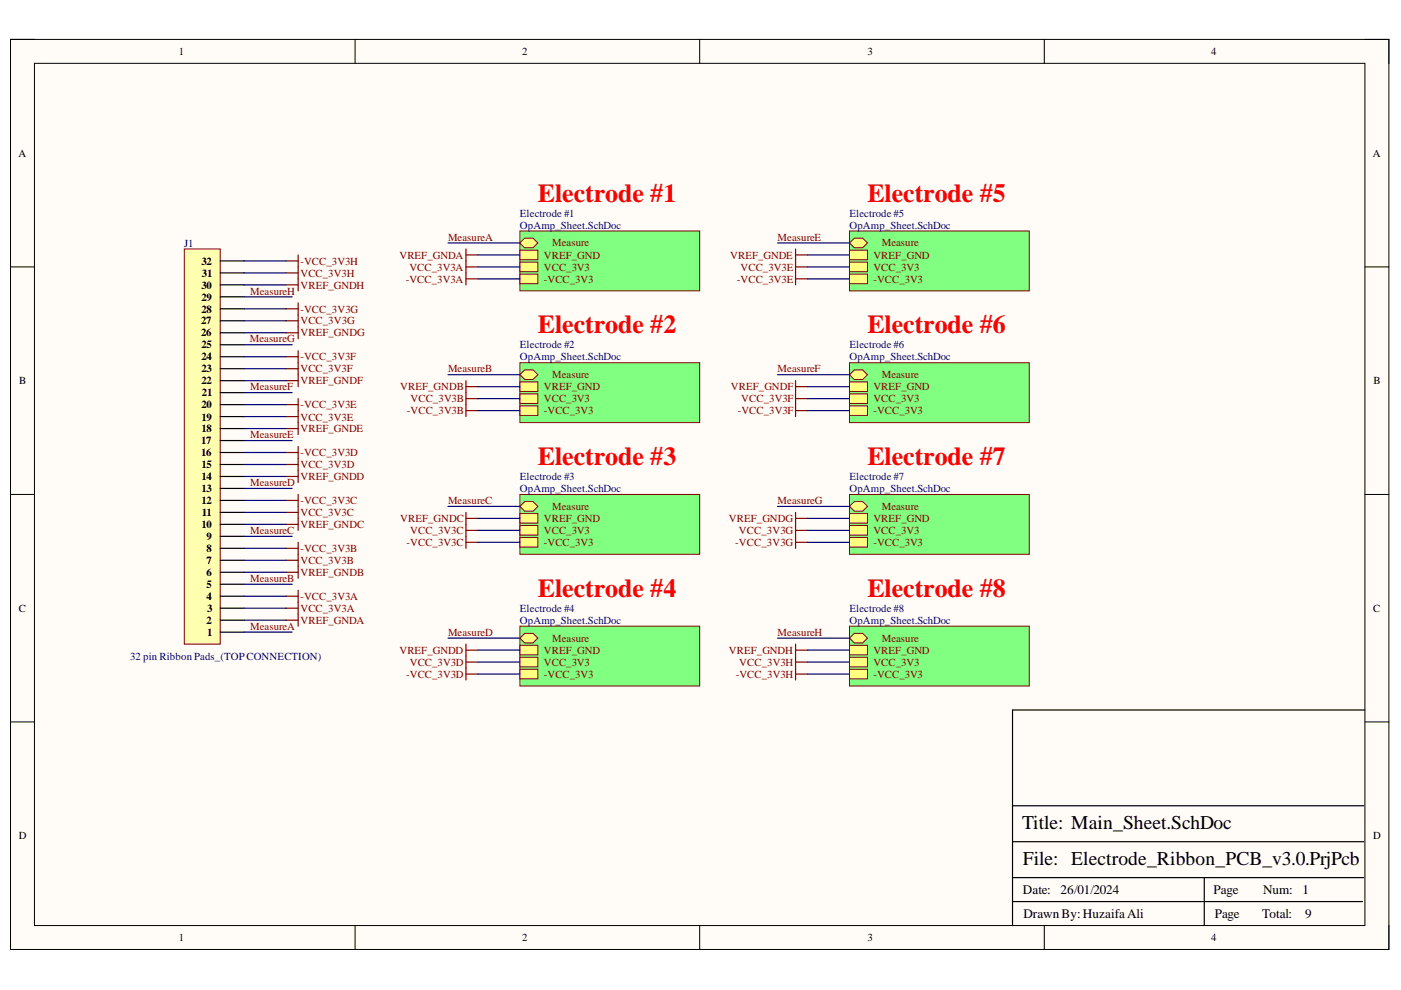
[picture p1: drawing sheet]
<svg xmlns="http://www.w3.org/2000/svg" width="297mm" height="210mm" viewBox="0 0 297 210" stroke-linecap="round" stroke-linejoin="round" font-family="sans-serif">
<path d="M2.2 8.4h292.3v192.9h-292.3z" fill-rule="evenodd" fill="#fffcf8"/>
<path d="M2.2 8.4h292.3v192.9h-292.3z" fill="none" stroke="#000" stroke-width=".21"/>
<path d="M7.3 13.4h282.1v182.8h-282.1z" fill-rule="evenodd" fill="#fffcf8"/>
<g fill="none" stroke="#000" stroke-width=".21">
<path d="M2.2 8.4h5.1M7.3 13.4h282.1v182.8h-282.1zM75.3 8.4v5M148.3 8.4v5M221.4 8.4v5M289.4 8.4h5.1v5M2.2 56.6h5.1M289.4 56.6h5.1M2.2 104.8h5.1M289.4 104.8h5.1M2.2 153.1h5.1M289.4 153.1h5.1"/>
<path d="M75.3 196.2v5.1M148.3 196.2v5.1M221.4 196.2v5.1M294.5 196.2v5.1"/>
</g>
<path d="M289.4 150.5h-74.7v45.7M214.7 178.5h74.4M214.7 170.8h74.4M214.7 191.2h74.2M214.7 186.1h74.4M255.3 186.1v10.1" fill="none" stroke="#000" stroke-width=".25"/>
<path d="M110.2 49h38.1v12.7h-38.1z" fill-rule="evenodd" fill="#80ff80"/>
<path d="M110.2 49h38.1v12.7h-38.1z" fill="none" stroke="#800000" stroke-width=".21"/>
<path d="M110.2 51.5l1-1h1.8l1 1-1 1h-1.8z" fill-rule="evenodd" fill="#ffff80"/>
<path d="M110.2 51.5l1-1h1.8l1 1-1 1h-1.8z" fill="none" stroke="#800000" stroke-width=".21"/>
<path d="M110.2 55.6h3.8v2h-3.8z" fill-rule="evenodd" fill="#ffff80"/>
<path d="M110.2 55.6h3.8v2h-3.8z" fill="none" stroke="#800000" stroke-width=".21"/>
<path d="M110.2 58.1h3.8v2h-3.8z" fill-rule="evenodd" fill="#ffff80"/>
<path d="M110.2 58.1h3.8v2h-3.8z" fill="none" stroke="#800000" stroke-width=".21"/>
<path d="M110.2 53h3.8v2.1h-3.8z" fill-rule="evenodd" fill="#ffff80"/>
<path d="M110.2 53h3.8v2.1h-3.8z" fill="none" stroke="#800000" stroke-width=".21"/>
<path d="M110.2 76.9h38.1v12.7h-38.1z" fill-rule="evenodd" fill="#80ff80"/>
<path d="M110.2 76.9h38.1v12.7h-38.1z" fill="none" stroke="#800000" stroke-width=".21"/>
<path d="M110.2 79.4l1-1h1.8l1 1-1 1.1h-1.8z" fill-rule="evenodd" fill="#ffff80"/>
<path d="M110.2 79.4l1-1h1.8l1 1-1 1.1h-1.8z" fill="none" stroke="#800000" stroke-width=".21"/>
<path d="M110.2 83.5h3.8v2h-3.8z" fill-rule="evenodd" fill="#ffff80"/>
<path d="M110.2 83.5h3.8v2h-3.8z" fill="none" stroke="#800000" stroke-width=".21"/>
<path d="M110.2 86h3.8v2.1h-3.8z" fill-rule="evenodd" fill="#ffff80"/>
<path d="M110.2 86h3.8v2.1h-3.8z" fill="none" stroke="#800000" stroke-width=".21"/>
<path d="M110.2 81h3.8v2h-3.8z" fill-rule="evenodd" fill="#ffff80"/>
<path d="M110.2 81h3.8v2h-3.8z" fill="none" stroke="#800000" stroke-width=".21"/>
<path d="M110.2 104.8h38.1v12.7h-38.1z" fill-rule="evenodd" fill="#80ff80"/>
<path d="M110.2 104.8h38.1v12.7h-38.1z" fill="none" stroke="#800000" stroke-width=".21"/>
<path d="M110.2 107.4l1-1h1.8l1 1-1 1h-1.8z" fill-rule="evenodd" fill="#ffff80"/>
<path d="M110.2 107.4l1-1h1.8l1 1-1 1h-1.8z" fill="none" stroke="#800000" stroke-width=".21"/>
<path d="M110.2 111.4h3.8v2.1h-3.8z" fill-rule="evenodd" fill="#ffff80"/>
<path d="M110.2 111.4h3.8v2.1h-3.8z" fill="none" stroke="#800000" stroke-width=".21"/>
<path d="M110.2 114h3.8v2h-3.8z" fill-rule="evenodd" fill="#ffff80"/>
<path d="M110.2 114h3.8v2h-3.8z" fill="none" stroke="#800000" stroke-width=".21"/>
<path d="M110.2 108.9h3.8v2h-3.8z" fill-rule="evenodd" fill="#ffff80"/>
<path d="M110.2 108.9h3.8v2h-3.8z" fill="none" stroke="#800000" stroke-width=".21"/>
<path d="M110.2 132.8h38.1v12.7h-38.1z" fill-rule="evenodd" fill="#80ff80"/>
<path d="M110.2 132.8h38.1v12.7h-38.1z" fill="none" stroke="#800000" stroke-width=".21"/>
<path d="M110.2 135.3l1-1h1.8l1 1-1 1h-1.8z" fill-rule="evenodd" fill="#ffff80"/>
<path d="M110.2 135.3l1-1h1.8l1 1-1 1h-1.8z" fill="none" stroke="#800000" stroke-width=".21"/>
<path d="M110.2 139.4h3.8v2h-3.8z" fill-rule="evenodd" fill="#ffff80"/>
<path d="M110.2 139.4h3.8v2h-3.8z" fill="none" stroke="#800000" stroke-width=".21"/>
<path d="M110.2 141.9h3.8v2h-3.8z" fill-rule="evenodd" fill="#ffff80"/>
<path d="M110.2 141.9h3.8v2h-3.8z" fill="none" stroke="#800000" stroke-width=".21"/>
<path d="M110.2 136.8h3.8v2.1h-3.8z" fill-rule="evenodd" fill="#ffff80"/>
<path d="M110.2 136.8h3.8v2.1h-3.8z" fill="none" stroke="#800000" stroke-width=".21"/>
<path d="M180.1 49h38.1v12.7h-38.1z" fill-rule="evenodd" fill="#80ff80"/>
<path d="M180.1 49h38.1v12.7h-38.1z" fill="none" stroke="#800000" stroke-width=".21"/>
<path d="M180.1 51.5l1-1h1.8l1 1-1 1h-1.8z" fill-rule="evenodd" fill="#ffff80"/>
<path d="M180.1 51.5l1-1h1.8l1 1-1 1h-1.8z" fill="none" stroke="#800000" stroke-width=".21"/>
<path d="M180.1 55.6h3.8v2h-3.8z" fill-rule="evenodd" fill="#ffff80"/>
<path d="M180.1 55.6h3.8v2h-3.8z" fill="none" stroke="#800000" stroke-width=".21"/>
<path d="M180.1 58.1h3.8v2.1h-3.8z" fill-rule="evenodd" fill="#ffff80"/>
<path d="M180.1 58.1h3.8v2.1h-3.8z" fill="none" stroke="#800000" stroke-width=".21"/>
<path d="M180.1 53h3.8v2.1h-3.8z" fill-rule="evenodd" fill="#ffff80"/>
<path d="M180.1 53h3.8v2.1h-3.8z" fill="none" stroke="#800000" stroke-width=".21"/>
<path d="M180.1 76.9h38.1v12.7h-38.1z" fill-rule="evenodd" fill="#80ff80"/>
<path d="M180.1 76.9h38.1v12.7h-38.1z" fill="none" stroke="#800000" stroke-width=".21"/>
<path d="M180.1 79.4l1-1h1.8l1 1-1 1.1h-1.8z" fill-rule="evenodd" fill="#ffff80"/>
<path d="M180.1 79.4l1-1h1.8l1 1-1 1.1h-1.8z" fill="none" stroke="#800000" stroke-width=".21"/>
<path d="M180.1 83.5h3.8v2h-3.8z" fill-rule="evenodd" fill="#ffff80"/>
<path d="M180.1 83.5h3.8v2h-3.8z" fill="none" stroke="#800000" stroke-width=".21"/>
<path d="M180.1 86h3.8v2.1h-3.8z" fill-rule="evenodd" fill="#ffff80"/>
<path d="M180.1 86h3.8v2.1h-3.8z" fill="none" stroke="#800000" stroke-width=".21"/>
<path d="M180.1 81h3.8v2h-3.8z" fill-rule="evenodd" fill="#ffff80"/>
<path d="M180.1 81h3.8v2h-3.8z" fill="none" stroke="#800000" stroke-width=".21"/>
<path d="M180.1 104.8h38.1v12.7h-38.1z" fill-rule="evenodd" fill="#80ff80"/>
<path d="M180.1 104.8h38.1v12.7h-38.1z" fill="none" stroke="#800000" stroke-width=".21"/>
<path d="M180.1 107.4l1-1h1.8l1 1-1 1h-1.8z" fill-rule="evenodd" fill="#ffff80"/>
<path d="M180.1 107.4l1-1h1.8l1 1-1 1h-1.8z" fill="none" stroke="#800000" stroke-width=".21"/>
<path d="M180.1 111.4h3.8v2.1h-3.8z" fill-rule="evenodd" fill="#ffff80"/>
<path d="M180.1 111.4h3.8v2.1h-3.8z" fill="none" stroke="#800000" stroke-width=".21"/>
<path d="M180.1 114h3.8v2h-3.8z" fill-rule="evenodd" fill="#ffff80"/>
<path d="M180.1 114h3.8v2h-3.8z" fill="none" stroke="#800000" stroke-width=".21"/>
<path d="M180.1 108.9h3.8v2h-3.8z" fill-rule="evenodd" fill="#ffff80"/>
<path d="M180.1 108.9h3.8v2h-3.8z" fill="none" stroke="#800000" stroke-width=".21"/>
<path d="M180.1 132.8h38.1v12.7h-38.1z" fill-rule="evenodd" fill="#80ff80"/>
<path d="M180.1 132.8h38.1v12.7h-38.1z" fill="none" stroke="#800000" stroke-width=".21"/>
<path d="M180.1 135.3l1-1h1.8l1 1-1 1h-1.8z" fill-rule="evenodd" fill="#ffff80"/>
<path d="M180.1 135.3l1-1h1.8l1 1-1 1h-1.8z" fill="none" stroke="#800000" stroke-width=".21"/>
<path d="M180.1 139.4h3.8v2h-3.8z" fill-rule="evenodd" fill="#ffff80"/>
<path d="M180.1 139.4h3.8v2h-3.8z" fill="none" stroke="#800000" stroke-width=".21"/>
<path d="M180.1 141.9h3.8v2h-3.8z" fill-rule="evenodd" fill="#ffff80"/>
<path d="M180.1 141.9h3.8v2h-3.8z" fill="none" stroke="#800000" stroke-width=".21"/>
<path d="M180.1 136.8h3.8v2.1h-3.8z" fill-rule="evenodd" fill="#ffff80"/>
<path d="M180.1 136.8h3.8v2.1h-3.8z" fill="none" stroke="#800000" stroke-width=".21"/>
<g fill="none" stroke="#800000" stroke-width=".25">
<path d="M60.7 57.9h2.5M60.7 55.3h2.5M63.2 54.1v7.6M98.8 52.8v7.6M98.8 54.1h2.5M98.8 56.6h2.5M98.8 59.1h2.5M168.7 54.1h2.5M168.7 56.6h2.5M168.7 59.1h2.5M168.7 52.8v7.6M60.7 78.2h2.5"/>
<path d="M60.7 75.6h2.5M60.7 70.6h2.5M60.7 68h2.5M60.7 65.5h2.5M60.7 60.4h2.5M63.2 64.2v7.6M63.2 74.4v7.6M60.7 98.5h2.5M60.7 95.9h2.5M60.7 90.9h2.5M60.7 88.3h2.5M60.7 85.8h2.5"/>
<path d="M60.7 80.7h2.5M63.2 84.5v7.6M63.2 94.7v7.6M98.8 80.7v7.6M98.8 82h2.5M98.8 84.5h2.5M98.8 87.1h2.5M168.7 82h2.5M168.7 84.5h2.5M168.7 87.1h2.5M168.7 80.7v7.6M60.7 118.8h2.5"/>
<path d="M60.7 116.3h2.5M60.7 111.2h2.5M60.7 108.6h2.5M60.7 106.1h2.5M60.7 101h2.5M63.2 104.8v7.6M63.2 115v7.6M98.8 108.6v7.7M98.8 109.9h2.5M98.8 112.4h2.5M98.8 115h2.5M168.7 109.9h2.5"/>
<path d="M168.7 112.4h2.5M168.7 115h2.5M168.7 108.6v7.7M60.7 131.5h2.5M60.7 129h2.5M60.7 126.4h2.5M60.7 121.3h2.5M63.2 125.1v7.7M98.8 136.6v7.6M98.8 137.8h2.5M168.7 137.8h2.5M168.7 136.6v7.6"/>
<path d="M98.8 140.4h2.5M98.8 142.9h2.5M168.7 140.4h2.5M168.7 142.9h2.5"/>
</g>
<path d="M39.1 52.8h7.6v83.8h-7.6z" fill-rule="evenodd" fill="#ffffb0"/>
<path d="M39.1 52.8h7.6v83.8h-7.6z" fill="none" stroke="#800000" stroke-width=".21"/>
<g fill="none" stroke="#000" stroke-width=".25">
<path d="M46.7 57.9h5.1M46.7 55.3h5.1M46.7 78.2h5.1M46.7 75.6h5.1M46.7 73.1h5.1M46.7 70.6h5.1M46.7 68h5.1M46.7 65.5h5.1M46.7 62.9h5.1M46.7 60.4h5.1M46.7 98.5h5.1M46.7 95.9h5.1"/>
<path d="M46.7 93.4h5.1M46.7 90.9h5.1M46.7 88.3h5.1M46.7 85.8h5.1M46.7 83.3h5.1M46.7 80.7h5.1M46.7 118.8h5.1M46.7 116.3h5.1M46.7 113.7h5.1M46.7 111.2h5.1M46.7 108.6h5.1M46.7 106.1h5.1"/>
<path d="M46.7 103.6h5.1M46.7 101h5.1M46.7 134h5.1M46.7 131.5h5.1M46.7 129h5.1M46.7 126.4h5.1M46.7 123.9h5.1M46.7 121.3h5.1"/>
</g>
<g fill="none" stroke="#000080" stroke-width=".25">
<path d="M51.8 55.3h8.9M51.8 57.9h8.9M95 51.5h15.2M101.3 54.1h8.9M101.3 56.6h8.9M101.3 59.1h8.9M164.9 51.5h15.2M171.2 54.1h8.9M171.2 56.6h8.9M171.2 59.1h8.9M51.8 60.4h8.9M51.8 62.9h10.1"/>
<path d="M51.8 65.5h8.9M51.8 68h8.9M51.8 70.6h8.9M51.8 73.1h10.1M51.8 75.6h8.9M51.8 78.2h8.9M95 79.4h15.2M164.9 79.4h15.2M51.8 80.7h8.9M51.8 83.3h10.1M51.8 85.8h8.9M51.8 88.3h8.9"/>
<path d="M51.8 90.9h8.9M51.8 93.4h10.1M51.8 95.9h8.9M51.8 98.5h8.9M101.3 82h8.9M101.3 84.5h8.9M101.3 87.1h8.9M171.2 82h8.9M171.2 84.5h8.9M171.2 87.1h8.9M51.8 101h8.9M51.8 103.6h10.1"/>
<path d="M51.8 106.1h8.9M51.8 108.6h8.9M51.8 111.2h8.9M51.8 113.7h10.1M51.8 116.3h8.9M51.8 118.8h8.9M95 107.4h15.2M101.3 109.9h8.9M101.3 112.4h8.9M101.3 115h8.9M164.9 107.4h15.2M171.2 109.9h8.9"/>
<path d="M171.2 115h8.9M171.2 112.5h8.9M51.8 121.3h8.9M51.8 123.9h10.1M51.8 126.4h8.9M51.8 129h8.9M51.8 131.5h8.9M51.8 134h10.1M95 135.3h15.2M101.3 137.8h8.9M164.9 135.3h15.2M171.2 137.8h8.9"/>
<path d="M101.3 140.4h8.9M101.3 142.9h8.9M171.2 140.4h8.9M171.2 142.9h8.9"/>
</g>
<g font-size="5.5" fill="#f00">
<text x="114" y="42.8">Electrode #1</text>
<text x="183.9" y="42.8">Electrode #5</text>
<text x="114" y="70.7">Electrode #2</text>
<text x="183.9" y="70.7">Electrode #6</text>
<text x="114" y="98.5">Electrode #3</text>
<text x="183.9" y="98.5">Electrode #7</text>
<text x="114" y="126.5">Electrode #4</text>
<text x="183.9" y="126.5">Electrode #8</text>
</g>
<g font-size="4.1">
<text x="216.7" y="175.8">Title: Main_Sheet.SchDoc</text>
<text x="216.9" y="183.4">File: Electrode_Ribbon_PCB_v3.0.PrjPcb</text>
</g>
<g font-size="2.8">
<text x="216.9" y="189.6">Date:</text>
<text x="224.8" y="189.6">26/01/2024</text>
<text x="257.3" y="189.6">Page</text>
<text x="267.8" y="189.6">Num:</text>
<text x="276.2" y="189.6">1</text>
<text x="217" y="194.6">DrawnBy:HuzaifaAli</text>
<text x="257.6" y="194.6">Page</text>
<text x="267.6" y="194.6">Total:</text>
<text x="276.7" y="194.6">9</text>
</g>
<g font-size="2.3">
<text x="37.9" y="11.7">1</text>
<text x="110.7" y="11.7">2</text>
<text x="183.9" y="11.7">3</text>
<text x="256.8" y="11.7">4</text>
<text x="3.9" y="33.3">A</text>
<text x="291.1" y="33.3">A</text>
<text x="42.7" y="56.1">32</text>
<text x="42.8" y="58.7">31</text>
<text x="42.7" y="63.7">29</text>
<text x="42.7" y="61.2">30</text>
<text x="42.6" y="71.3">26</text>
<text x="42.6" y="68.8">27</text>
<text x="42.7" y="66.3">28</text>
<text x="42.7" y="76.4">24</text>
<text x="42.7" y="73.9">25</text>
<text x="4.1" y="81.5">B</text>
<text x="42.7" y="81.5">22</text>
<text x="42.7" y="78.9">23</text>
<text x="291.2" y="81.5">B</text>
<text x="42.7" y="89.2">19</text>
<text x="42.7" y="86.5">20</text>
<text x="42.8" y="84">21</text>
<text x="42.6" y="94.2">17</text>
<text x="42.7" y="91.7">18</text>
<text x="42.6" y="96.8">16</text>
<text x="42.7" y="101.8">14</text>
<text x="42.7" y="99.3">15</text>
<text x="42.7" y="106.9">12</text>
<text x="42.7" y="104.4">13</text>
<text x="42.7" y="112">10</text>
<text x="42.8" y="109.4">11</text>
<text x="43.8" y="119.6">7</text>
<text x="43.8" y="117.1">8</text>
<text x="43.8" y="114.5">9</text>
<text x="43.8" y="124.7">5</text>
<text x="43.8" y="122.1">6</text>
<text x="4" y="129.7">C</text>
<text x="43.8" y="127.2">4</text>
<text x="43.9" y="129.7">3</text>
<text x="291.2" y="129.7">C</text>
<text x="43.8" y="132.3">2</text>
<text x="43.9" y="134.8">1</text>
<text x="4" y="178">D</text>
<text x="291.2" y="178">D</text>
<text x="37.9" y="199.5">1</text>
<text x="110.7" y="199.5">2</text>
<text x="183.9" y="199.5">3</text>
<text x="256.8" y="199.5">4</text>
</g>
<g font-size="2.3" fill="#000080">
<text x="110.2" y="46">Electrode #1</text>
<text x="180.1" y="46">Electrode #5</text>
<text x="39.1" y="52.3">J1</text>
<text x="110.2" y="48.5">OpAmp_Sheet.SchDoc</text>
<text x="180.1" y="48.5">OpAmp_Sheet.SchDoc</text>
<text x="110.2" y="73.9">Electrode #2</text>
<text x="110.2" y="76.4">OpAmp_Sheet.SchDoc</text>
<text x="180.1" y="73.9">Electrode #6</text>
<text x="180.1" y="76.4">OpAmp_Sheet.SchDoc</text>
<text x="110.2" y="101.8">Electrode #3</text>
<text x="180.1" y="101.8">Electrode #7</text>
<text x="110.2" y="104.4">OpAmp_Sheet.SchDoc</text>
<text x="180.1" y="104.4">OpAmp_Sheet.SchDoc</text>
<text x="110.2" y="129.7">Electrode #4</text>
<text x="180.1" y="129.7">Electrode #8</text>
<text x="110.2" y="132.3">OpAmp_Sheet.SchDoc</text>
<text x="180.1" y="132.3">OpAmp_Sheet.SchDoc</text>
<text x="27.6" y="139.9">32 pin Ribbon Pads_(TOPCONNECTION)</text>
</g>
<g font-size="2.3" fill="#800000">
<text x="95" y="51">MeasureA</text>
<text x="117.1" y="52.2">Measure</text>
<text x="164.9" y="51">MeasureE</text>
<text x="186.9" y="52.2">Measure</text>
<text x="63.7" y="58.7">VCC_3V3H</text>
<text x="63.7" y="56.1">-VCC_3V3H</text>
<text x="84.7" y="54.8">VREF_GNDA</text>
<text x="86" y="59.9">-VCC_3V3A</text>
<text x="86.8" y="57.4">VCC_3V3A</text>
<text x="115.3" y="57.4">VCC_3V3</text>
<text x="115.3" y="59.9">-VCC_3V3</text>
<text x="115.3" y="54.8">VREF_GND</text>
<text x="154.8" y="54.8">VREF_GNDE</text>
<text x="156.2" y="59.9">-VCC_3V3E</text>
<text x="157" y="57.4">VCC_3V3E</text>
<text x="185.2" y="57.4">VCC_3V3</text>
<text x="185.2" y="59.9">-VCC_3V3</text>
<text x="185.2" y="54.8">VREF_GND</text>
<text x="53" y="62.5">MeasureH</text>
<text x="63.7" y="61.2">VREF_GNDH</text>
<text x="63.7" y="71.3">VREF_GNDG</text>
<text x="63.7" y="68.8">VCC_3V3G</text>
<text x="63.7" y="66.3">-VCC_3V3G</text>
<text x="53" y="72.6">MeasureG</text>
<text x="63.7" y="76.4">-VCC_3V3F</text>
<text x="53" y="82.7">MeasureF</text>
<text x="63.7" y="81.5">VREF_GNDF</text>
<text x="63.7" y="78.9">VCC_3V3F</text>
<text x="84.8" y="82.7">VREF_GNDB</text>
<text x="95" y="78.9">MeasureB</text>
<text x="115.3" y="82.7">VREF_GND</text>
<text x="117.1" y="80.2">Measure</text>
<text x="155" y="82.7">VREF_GNDF</text>
<text x="164.9" y="78.9">MeasureF</text>
<text x="185.2" y="82.7">VREF_GND</text>
<text x="186.9" y="80.2">Measure</text>
<text x="63.7" y="89.2">VCC_3V3E</text>
<text x="63.7" y="86.5">-VCC_3V3E</text>
<text x="86.3" y="87.8">-VCC_3V3B</text>
<text x="87" y="85.3">VCC_3V3B</text>
<text x="115.3" y="85.3">VCC_3V3</text>
<text x="115.3" y="87.8">-VCC_3V3</text>
<text x="156.4" y="87.8">-VCC_3V3F</text>
<text x="157.2" y="85.3">VCC_3V3F</text>
<text x="185.2" y="85.3">VCC_3V3</text>
<text x="185.2" y="87.8">-VCC_3V3</text>
<text x="53" y="93">MeasureE</text>
<text x="63.7" y="91.7">VREF_GNDE</text>
<text x="63.7" y="101.8">VREF_GNDD</text>
<text x="63.7" y="99.3">VCC_3V3D</text>
<text x="63.7" y="96.8">-VCC_3V3D</text>
<text x="53" y="103.1">MeasureD</text>
<text x="63.7" y="106.9">-VCC_3V3C</text>
<text x="95" y="106.9">MeasureC</text>
<text x="164.9" y="106.9">MeasureG</text>
<text x="53" y="113.2">MeasureC</text>
<text x="63.7" y="112">VREF_GNDC</text>
<text x="63.7" y="109.4">VCC_3V3C</text>
<text x="84.8" y="110.7">VREF_GNDC</text>
<text x="87" y="113.2">VCC_3V3C</text>
<text x="115.3" y="113.2">VCC_3V3</text>
<text x="115.3" y="110.7">VREF_GND</text>
<text x="117.1" y="108.1">Measure</text>
<text x="154.5" y="110.7">VREF_GNDG</text>
<text x="156.7" y="113.2">VCC_3V3G</text>
<text x="185.2" y="113.2">VCC_3V3</text>
<text x="185.2" y="110.7">VREF_GND</text>
<text x="186.9" y="108.1">Measure</text>
<text x="63.7" y="119.6">VCC_3V3B</text>
<text x="63.7" y="117.1">-VCC_3V3B</text>
<text x="86.2" y="115.8">-VCC_3V3C</text>
<text x="115.3" y="115.8">-VCC_3V3</text>
<text x="155.9" y="115.8">-VCC_3V3G</text>
<text x="185.2" y="115.8">-VCC_3V3</text>
<text x="53" y="123.4">MeasureB</text>
<text x="63.7" y="122.1">VREF_GNDB</text>
<text x="63.7" y="129.7">VCC_3V3A</text>
<text x="63.7" y="127.2">-VCC_3V3A</text>
<text x="53" y="133.5">MeasureA</text>
<text x="63.7" y="132.3">VREF_GNDA</text>
<text x="95" y="134.8">MeasureD</text>
<text x="117.1" y="136.1">Measure</text>
<text x="164.9" y="134.8">MeasureH</text>
<text x="186.9" y="136.1">Measure</text>
<text x="84.7" y="138.6">VREF_GNDD</text>
<text x="86.1" y="143.7">-VCC_3V3D</text>
<text x="86.9" y="141.1">VCC_3V3D</text>
<text x="115.3" y="141.1">VCC_3V3</text>
<text x="115.3" y="143.7">-VCC_3V3</text>
<text x="115.3" y="138.6">VREF_GND</text>
<text x="154.5" y="138.6">VREF_GNDH</text>
<text x="156" y="143.7">-VCC_3V3H</text>
<text x="156.7" y="141.1">VCC_3V3H</text>
<text x="185.2" y="141.1">VCC_3V3</text>
<text x="185.2" y="143.7">-VCC_3V3</text>
<text x="185.2" y="138.6">VREF_GND</text>
</g>
</svg>
